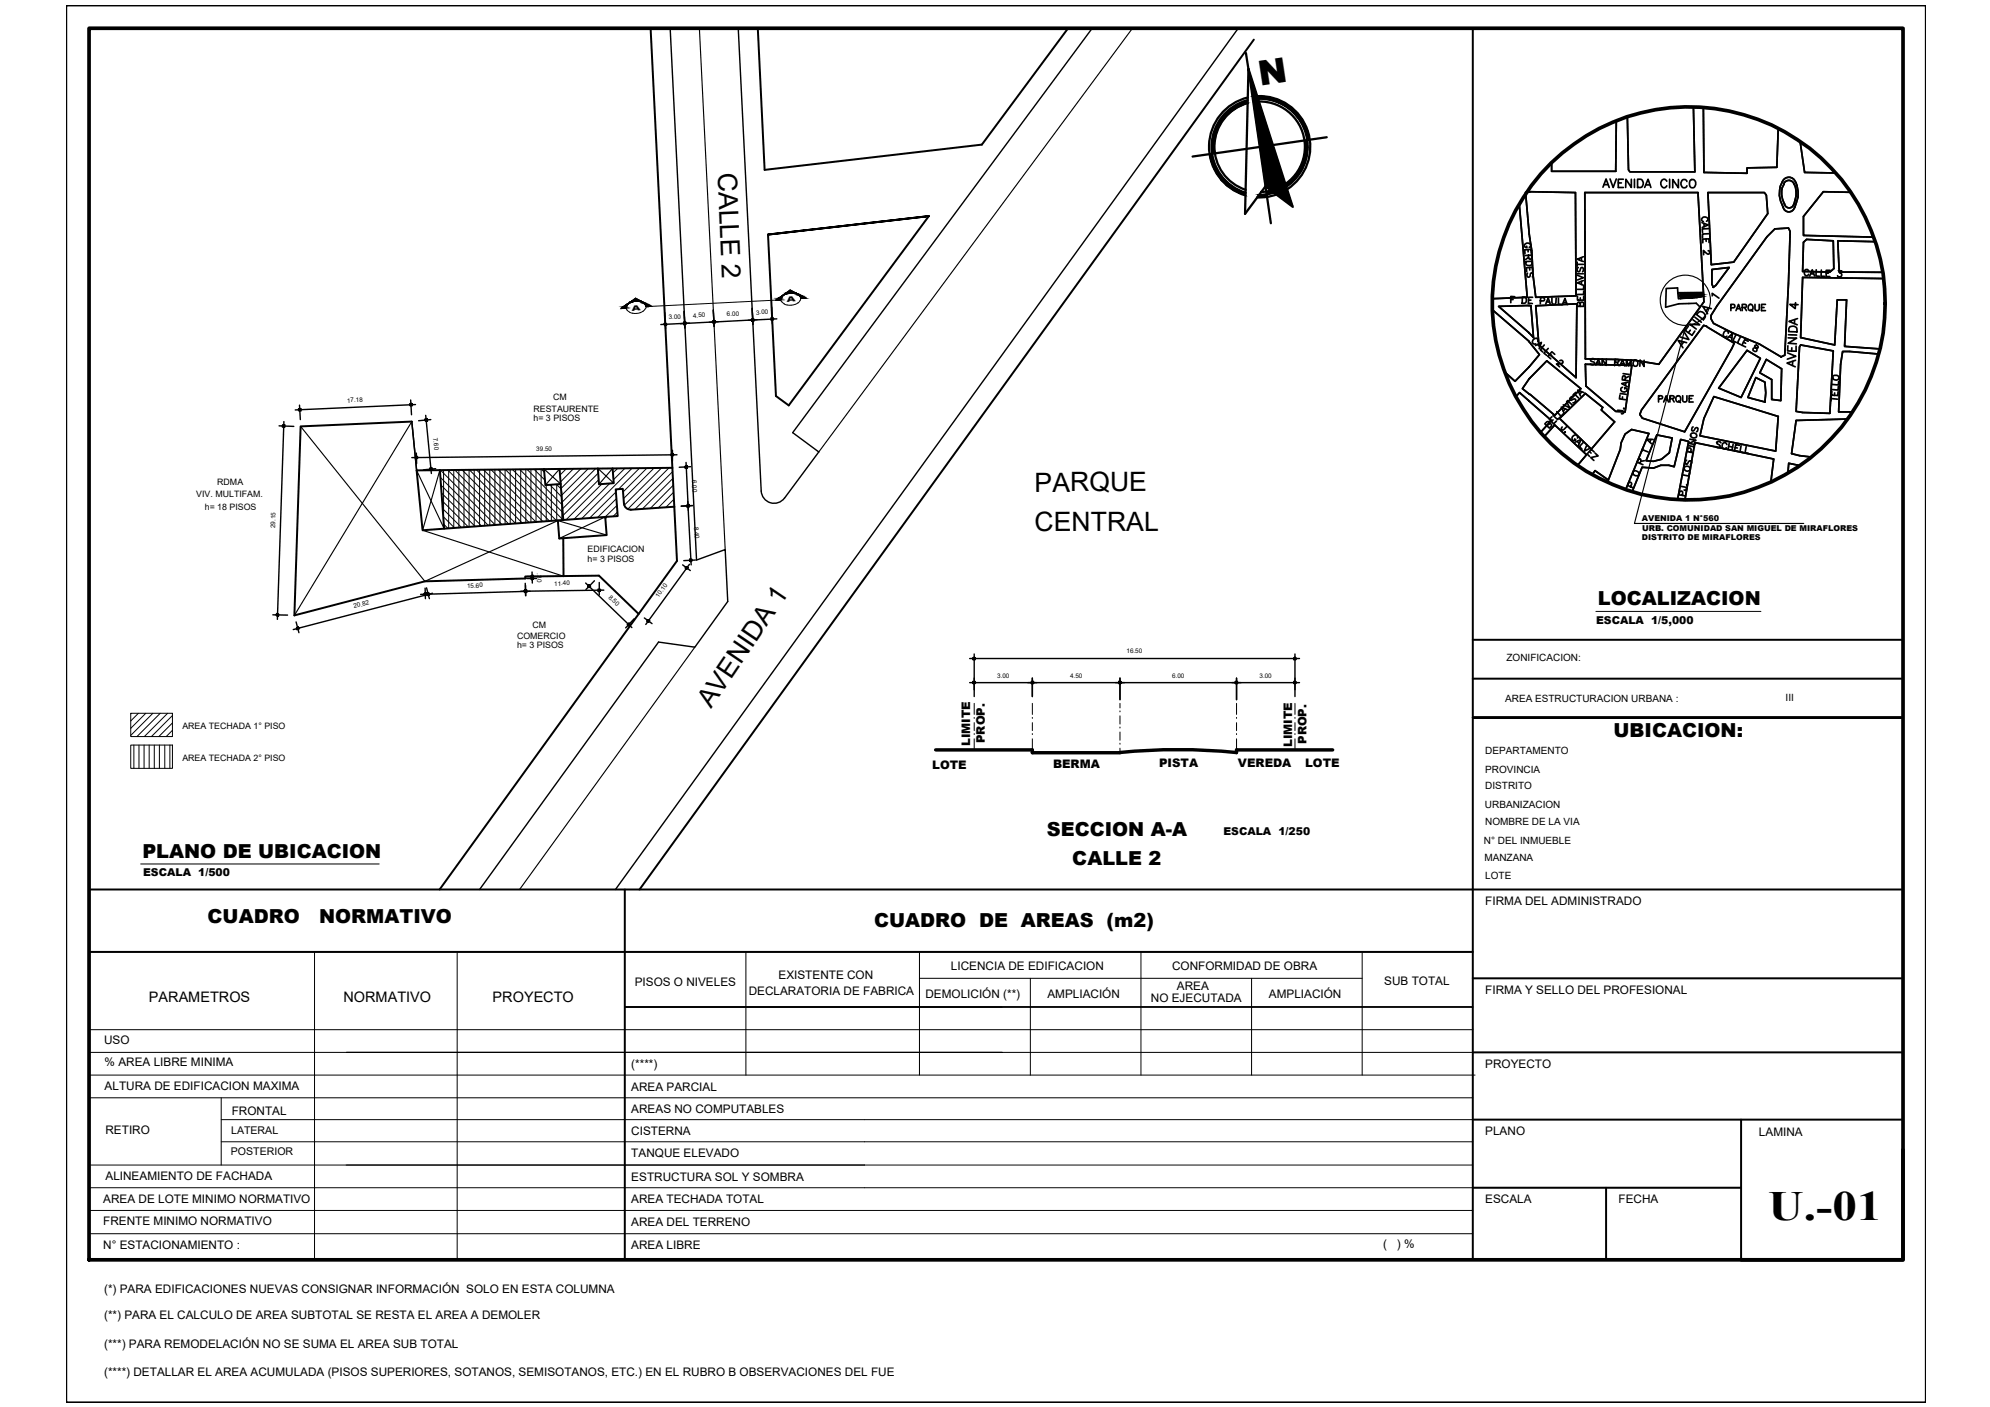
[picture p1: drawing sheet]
<svg xmlns="http://www.w3.org/2000/svg" width="297mm" height="210mm" viewBox="0 0 297 210" stroke-linecap="round" stroke-linejoin="round" font-family="sans-serif">
<!-- layer: Manzana -->
<g fill="none" stroke="#000" stroke-width=".3">
<path d="M97.1 4.2l3.9 79.5-35.4 49M113.1 4.2l1 21.1 32.5-3.7 12.8-17.4M187.2 5.9l-91.7 126.8M219.8 4.2v183.7M114.6 35l24-2.8-24 2.8M138.6 32.2l-20.9 28.3-1.9-1.4-1.2-24.1M61.5 62.9l-16.6 .7-1 28.2 19.5-5.1 15-.4v-.3l11-.1 5.9 5.7M65.7 70.1l.6 8.8M81.2 70l.2 2.4 2.3-.2-.2-2.2M83.7 72.2l.4 5.4M89.2 69.9l.2 2.3 2.2-.1-.2-2.2M94.2 76a.95 .95 0 0 1-1.1-.9l-.1-2.2-1.1 .1 .3 4-1.9 .1 .1 .2"/>
<path d="M100.4 69.8l-38.2 .4 .9 8.9 27.2-2 .3 2.7-7.1 .5-.2-2.6M100.7 75.6l-6.6 .5M84.1 80.3v5.7M219.8 95.4h64.3M219.8 107h64.3h-64.3M219.8 101.2h64.3M13.3 132.7h270.8M93.3 132.7v55.2M13.3 142h206.5M219.8 157h64.3M219.8 146h64.3M219.8 177.2h40.1"/>
<path d="M219.8 167h64.3M239.7 177.2v10.7M259.9 167v20.9"/>
</g>
<!-- layer: COTA -->
<g fill="none" stroke="#000" stroke-width=".21">
<path d="M61.3 59.7l.1 2.2M99.2 46.6l.2 2.5M102.1 46.5l.1 2.4M102.9 48.2l-4.3 .2M106.5 46.3l.1 2.4M107.2 48l-5.6 .3M112.3 46l.1 2.4M113 47.7l-7.1 .4M115.2 45.8l.1 2.5M116 47.6l-4.3 .2M41.7 63.5l2.2 .1M42.4 62.9l-1 29.5"/>
<path d="M44.7 60.4l.1 2.2M61.5 62.9l.7 7.3M62 60.4l-17.9 .8M62.1 67.6l.1 1.6M63.5 62l.9 8.6M64.3 62.6l-1.8 .2M65 69.9l-1.8 .2M100.4 67.2v1.6M101 67.8l-39.5 .5M102.4 69l.3 7.1M102.7 74.8l.5 9.5M103.1 69.6l-1.7 .1"/>
<path d="M103.4 75.4l-1.7 .1M40.7 91.7l2.2 .1M44.2 92.8l.4 1.6M63.5 87.7v1.6M63.7 87.7l.4 1.6M64.6 88.5l-20.8 5.4M78.4 87v1.8M78.4 87.3l.1 1.6M78.6 86h1.5M78.6 86.3h1.5M79.1 88.2l-16.3 .5M79.4 85.3l.1 1.7"/>
<path d="M87.4 87l6.9 6.6M88.7 86.6l-1.2 1.4M89.5 86.9v1.9M90.1 88l-12.4 .2M94.7 92.3l-1.3 1.4M96.2 92.2l1.1 .8M101.9 84.3l1.1 .8M102.9 84.2l-6.5 9M103.8 83.6h-1.7M144.7 98.2h49.3M145.4 97.6v6.3M193.3 97.6v6.3"/>
<path d="M144.7 101.8h49.3M154.1 101.2v2.7M167.2 101.2v3.2M184.6 101.2v3.2"/>
</g>
<!-- layer: MEMBRETE -->
<path d="M13.3 4.2h270.8v183.7h-270.8zM284.1 171.5v16.4h-24.2" fill="none" stroke="#000" stroke-width=".55"/>
<!-- layer: Texto2 -->
<path d="M186 7.9l.4 2.4M186.2 15.4a6.8 6.8 0 0 0-4.9 6.3 6.8 6.8 0 0 0 4.6 6.6M186.2 14.9a7.2 7.2 0 0 0-5.4 6.8 7.2 7.2 0 0 0 5.1 7.1M186.2 14.5a7.6 7.6 0 0 0-5.7 7.2 7.6 7.6 0 0 0 5.4 7.5M186.4 10.3l6.6 20.5-4.1-3-3.1 4.1zM186.4 10.3l3.3 23M187.6 14.3a7.6 7.6 0 0 1 7.6 5.3 7.6 7.6 0 0 1-3.1 8.7M187.8 14.7a7.2 7.2 0 0 1 7.4 7.1 7.2 7.2 0 0 1-7.3 7.3M187.9 15.1a6.8 6.8 0 0 1 6.9 6.6 6.8 6.8 0 0 1-6.6 6.9M190.5 29l-1.4 .4h-1.5M198 20.5l-20 2.9" fill="none" stroke="#000" stroke-width=".34"/>
<g fill="#000" stroke="#000" stroke-width=".15">
<path d="M186.4 10.3l6.6 20.5-4.1-3z"/>
<path d="M185.1 15.4l1.1-.4 .1 .4zM185.1 15.4l.2 .4 1-.4zM184.1 15.9l1-.5 .2 .4zM184.1 15.9l.2 .4 1-.5zM183.2 16.7l.9-.8 .2 .4zM183.2 16.7l.2 .3 .9-.7zM183.2 16.7l.2 .3-1 .5zM182.4 17.5l.3 .3 .7-.8zM182.4 17.5l.3 .3-1 .7zM181.7 18.5l.4 .2 .6-.9zM181.7 18.5l.4 .2-.8 .8zM182.1 18.7l-.8 .8 .4 .2zM181.3 19.5l.4 .2-.7 .9zM181.7 19.7l-.7 .9 .4 .1zM181 20.6l.4 .1-.5 1.1zM181.4 20.7l-.5 1.1h.4zM180.9 21.8h.4l-.4 1.1zM181.3 21.8l-.4 1.1h.5z"/>
<path d="M187.9 14.4h.9l-.1 .4zM187.9 14.4v.4h.8zM186.9 14.4h1v.4zM186.9 14.4l.1 .4h.9z"/>
<path d="M180.6 23l.3-.1-.1 1.1zM180.9 22.9l-.1 1.1 .3-.1zM180.8 24l.3-.1v1.1zM181.1 23.9v1.1l.4-.1zM181.1 25l.4-.1 .2 1.1zM181.5 24.9l.2 1.1 .3-.2zM181.7 26l.3-.2 .3 1.1zM182 25.8l.3 1.1 .3-.3zM182.3 26.9l.3-.3 .4 1zM182.6 26.6l.4 1 .3-.3zM183 27.6l.3-.3 .6 1zM183.3 27.3l.6 1 .3-.4zM184.2 27.9l.7 .9-1-.5zM184.2 27.9l.7 .9 .1-.4zM185 28.4l.9 .8-1-.4zM185 28.4l.9 .8 .1-.4z"/>
<path d="M187.8 29.1l1.3 .3-1.3 .1zM187.8 29.1l1.3 .3v-.4z"/>
<path d="M189 28.6l1 .2-.9 .2zM189 28.6l1 .2-.1-.4z"/>
<path d="M191.8 27.5l1.1-.4-.9 .7zM191.8 27.5l1.1-.4-.2-.3zM192.7 26.8l1-.5-.8 .8zM193.4 26l-.7 .8 1-.5zM193.4 26l.9-.7-.6 1zM194 25.1l-.6 .9 .9-.7zM194.8 24.3l-.5 1-.3-.2zM194.4 24.2l-.4 .9 .8-.8zM195.1 23.2l-.3 1.1-.4-.1zM194.7 23.1l-.3 1.1 .7-1zM195.2 22l-.1 1.2-.4-.1zM194.8 22l-.1 1.1 .5-1.1zM195.1 20.9l.1 1.1h-.4zM194.7 20.9l.1 1.1 .3-1.1z"/>
<path d="M195.3 19.8l.2 1-.4 .1zM194.9 19.8l.2 1.1 .2-1.1zM194.9 18.7l.4 1.1h-.4zM194.5 18.9l.4 .9v-1.1zM194.3 17.7l.6 1-.4 .2zM194 17.9l.5 1-.2-1.2zM193.6 16.8l.7 .9-.3 .2zM193.6 16.8l-.3 .3 .7 .8zM192.8 16.1l.8 .7-.3 .3zM192.8 16.1l-.2 .3 .7 .7zM191.9 15.4l.9 .7-.2 .3zM191.9 15.4l-.2 .4 .9 .6zM190.9 14.9l1 .5-.2 .4zM190.9 14.9l-.1 .4 .9 .5zM189.9 14.6l1 .3-.1 .4zM189.9 14.6l-.1 .4 1 .3zM188.8 14.4l1.1 .2-.1 .4zM188.8 14.4l-.1 .4 1.1 .2z"/>
</g>
<!-- layer: TEXTURA -->
<g fill="none" stroke="#000" stroke-width=".15">
<path d="M93.6 45.6l-.1 .3 .1 .4M93.6 46.3l.4 .2M93.9 45.3l-.3 .3M94.3 45.1l-.4 .2M95.4 44.9h-.5l-.6 .1M95.5 45l.4 .1M95.9 45.1l.4 .3M96 46.4a2.09 2.09 0 0 1-2 .2M96.3 46.1l-.3 .3M96.3 45.4l.1 .3v.4M97.2 45.7h-.8M97.2 45.7l-2.3-1.2-2.2 1.5"/>
<path d="M116.6 44.4l-.1 .3 .2 .3M116.7 45l.4 .3M117 45.3l.5 .2M117.4 43.8l-.4 .3-.3 .3M118.6 43.7l.4 .2M118.6 43.7h-.6l-.6 .1M119 43.9a.76 .76 0 0 1 .5 .8 .76 .76 0 0 1-.7 .7l-.7 .1h-.6M119.5 44.5h.8l-2.4-1.2-2.1 1.5-18.6 .9M250.4 43.7l.5 .9M250.8 43.7l-.3 .9M252.3 43.7l.3 .2M252.6 43.7l-.2 .2"/>
<path d="M253.2 43.7l.2 .2M253.4 43.7l-.2 .2M65.7 71.2l7.2 7.2M65.7 70.1l8.2 8.2M65.8 72.4l6.1 6.1M65.9 73.6l5 4.9M66 74.7l3.9 3.9M66.1 75.9l2.8 2.8M66.2 77.1l1.7 1.7M66.2 70.1v6.5M66.3 78.2l.5 .6M66.8 70.1l8.1 8.2"/>
<path d="M67 70.1v8.7M67.7 70.1v8.7M67.9 70.1l8 8.1M68.5 70.1v8.6M69.3 70.1v8.5M70 70.1v8.5M70.1 70.1l7.9 7.9M70.8 70.1v8.5M71.1 70.1l7.9 7.9M71.6 70.1v8.4M72.3 70.1v8.3M73.1 70v8.4"/>
<path d="M73.3 70l7.7 7.8M73.9 70v8.3M74.3 70l7.7 7.8M74.6 70v8.3M75.4 70v8.2M75.4 70l7.7 7.7M76.2 70v8.2M76.5 70l7.6 7.6M77 70v8.1l-8-8M77.6 70l6.4 6.4M77.7 70v8M78.5 70v8"/>
<path d="M78.7 70l5.2 5.3M79.2 70v7.9M79.7 70l1.6 1.6M80 70v7.9l-7.8-7.8M80.8 70v7.8M80.8 70l.4 .4M81.5 72.4v5.4M82.1 72.3l1.7 1.8M82.3 72.3v5.4M83.1 72.2l.6 .7M83.1 72.3v5.4M83.9 73.3v4.3"/>
<path d="M84.5 70l-.9 .9M85.6 69.9l-1.9 2M86.7 69.9l-3 3M87.8 69.9l-4 4M88.9 69.9l-5 5M89.3 70.6l-5.4 5.3M89.4 71.6l-5.4 5.3M89.8 72.2l-5.3 5.3M91 72.1l-5.3 5.4M91.9 73.4l-3.9 3.9M92 74.4l-2.8 2.8M92.1 75.4l-1.8 1.7"/>
<path d="M92.2 76.4l-.7 .6M92.2 69.9l-.7 .7M93.3 69.8l-1.7 1.8M94.4 69.8l-7.6 7.6M95.5 69.8l-3.2 3.2M96.6 69.8l-3.6 3.6M97.7 69.8l-4.7 4.6M98.8 69.8l-5.6 5.6M99.9 69.8l-6.2 6.2M100.4 70.3l-5.7 5.7M100.5 71.4l-4.6 4.5M100.5 72.4l-3.4 3.4"/>
<path d="M100.5 73.4l-2.2 2.4M100.6 74.5l-1.2 1.2M100.7 75.5l-.1 .1M238.2 91.2h24.6M19.5 106.4h6.2v3.5h-6.2zM19.5 111.2h6.2v3.4h-6.2zM19.6 106.4l-.1 .1M20 111.2v3.4M20.7 106.4l-1.2 1.2M20.7 111.2v3.4M21.5 111.2v3.4M21.8 106.4l-2.3 2.3"/>
<path d="M22.3 111.2v3.4M22.8 106.4l-3.3 3.3M23 111.2v3.4M23.8 111.2v3.4M23.9 106.4l-3.5 3.5M24.6 111.2v3.4M25 106.4l-3.5 3.5M25.4 111.2v3.4M25.7 106.8l-3.1 3.1M25.7 107.9l-2 2M25.7 109l-.9 .9M145.4 109.6h.1"/>
<path d="M145.4 107.2h.1M145.4 104.9v1.7M145.4 107.8v1.2M145.4 110.2v1.7M154.1 109.6h.1M154.1 107.2h.1M154.1 104.9v1.7M154.1 107.8v1.2M154.1 110.2v1.7M167.2 111h.1M167.2 108.6h.1M167.2 106.2h.1"/>
<path d="M167.2 104.9v.7M167.2 106.8v1.2M167.2 109.2v1.2M167.2 111.6v.7M184.6 109.6h.1M184.6 107.2h.1M184.6 104.9v1.7M184.6 107.8v1.2M184.6 110.2v1.7M193.3 109.6h.1M193.3 107.2h.1M193.3 104.9v1.7"/>
<path d="M193.3 107.8v1.2M193.3 110.2v1.7M21 128.9h35.6M13.3 157h206.5M13.3 153.6h206.5M46.9 142v45.9M68.2 142v45.9M93.3 150.2h126.5M111.3 142v18.4M137.2 142v18.4M137.2 146h66.1M149.6 157h-97.9h97.9"/>
<path d="M153.8 146v14.4M170.3 142v18.4M186.8 146v14.4M203.3 142v18.4M219.8 153.6h.1M13.3 160.4h206.9M13.3 173.8h206.5M13.3 177.2h206.5M13.3 163.8h206.5M33 170.3h186.8M33 167h186.8M33 163.8v10"/>
<path d="M13.3 180.6h206.5M13.3 184.1h206.5"/>
</g>
<!-- layer: MANZANEO -->
<g fill="none" stroke="#000" stroke-width=".25">
<path d="M241.3 18l-.1 7.6h-9.6v-1.3M242.9 17.4l.2 7.9 .2 .3h9.7l-.2-9.6 .2 9.6h-9.7l-.2-.3zM254.3 15.9v9.8M226.8 30.5l1.2 13.9-5.2 .2 5.2-.2zM228.4 28.6l6.8 .1v15.4l-6 .3-.4-3.5-.2-3.5-.3-1.9M228.4 28.6l-.7 .1 .6 6.8M253.4 28.7l.9 16.3-6.7 9.3M253.4 28.7h-16.8v24.8l4.5 .1M254.3 25.7l6.5 .2v-.9h4.4l.2-5.8-.2 5.8h-4.4v.9zM254.9 28.7h8.5l.3 .4 .2 2.8-5.1 7.2-3.4 .4zM263.7 35.3l1.2-1.2 2.1-.1 .2 .5-.2 7.9-.6 10.6-.5 .2-3.3-1.9-3.9-1.6-2.9-1.5-.4-.6v-.5l.9-1.5zM266.1 27.1a3.9 3.9 0 0 0 0 3.8"/>
<path d="M266.1 27.1a1.04 1.04 0 0 1 1-.7 1.04 1.04 0 0 1 .9 .8M266.2 30.9a.87 .87 0 0 0 .8 .7 .87 .87 0 0 0 .9-.7M266.3 27.4a.83 .83 0 0 1 .8-.5 .83 .83 0 0 1 .7 .6M266.3 27.4a2.89 2.89 0 0 0 .1 3.1 3.1 3.1 0 0 1-.1-3.1zM266.4 30.4a.7 .7 0 0 0 .6 .6 .7 .7 0 0 0 .7-.5M267.8 27.5a3.7 3.7 0 0 1 0 3 3.7 3.7 0 0 0 0-3zM268.1 27.2a4.3 4.3 0 0 1-.2 3.8 4.2 4.2 0 0 0 .2-3.8zM268.7 21.1l.7 4.6 4.6 .1-4.6-.1zM269.2 36.1l.5-.4 3.9 .2 .1 4.2-.6 .5-4-.1zM272.2 28.6l-3 3.7v2.8l10.5 .3-10.5-.3v-2.8l3-3.7 4.1 .1zM274.3 35.9l5.6 .2-5.6-.2 .2 4.7h6.6h-6.6zM222.8 46.2l5.4 4.7 1.6 2-1.6 1.9"/>
<path d="M223.7 45.7l4.8-.1 .4 4.8-.7-.8zM224.6 55.5l1.5 1.4 2.1-2.1-2.1 2.1zM226.8 58.6l-.5 .6 .5-.6 1.4 1.2zM228.2 59.8l3.4 2.9-1.6 1.8M228.3 56.4l2.6-2.6 5.1 4.2-3.9 4-3.7-3.1M228.3 56.4l-1.1 1.6 1.2 .9M229.2 45.6l6.2-.3-.2 11-5.5-4.8zM241.1 53.6l2.9 .1 3.6 .6M243.6 54.5l-1 7-1.4-.1M243.6 54.5l-7-.2 .1 3.3 4.5 3.8M250.4 43.7v-.7h-1.7l-.1 2.8 2-.5 2.6-.1 .6 .6M250.4 43.7l.1 .9 2.9-.2"/>
<path d="M250.8 43.7l.1 .9M252.3 43.7l.1 .2h.2v-.2M252.6 43.9v.5M253.2 43.7v.2h.2v-.2M253.6 44.3l-.2-.3v.4h-.1M254.3 43.6l-3.9 .1M254.3 48.5l.4 .2 4.2 2.5-7.4 13.2-6.3-2-.4-.6 .2-.6zM254.3 44.2l-.6 .1M255.5 40.2l2.6-.3-2 2.7-.4 .3-.2-.5zM255.8 59.2l9.6 2.9-.4 5.2-11.3-2.3 .6-2.6zM260.8 52.3l2 1.2-2.9 5.8-3.4-1.4zM262.1 56.3l1.3 .7 .2 1.6-.2 1.4-2.5-.7z"/>
<path d="M263.7 53.6l2.2 1.4-.1 4.8-1.3-.2v-3l-1.8-1zM268.8 51.5l4.8 .9-.5 9.3-4-.2-1-.1 .5-9.6zM269.1 41.4l12.1 .2-12.1-.2-.3 9 5.1 1.1 .3-6.8h1.4l-.3 7 5.3 .4-5.3-.4 .3-7h-1.4l-.3 6.8-5.1-1.1zM275 52.4h1.1l4.3 .4-4.3-.4h-1.1l-.3 1.9-.3 7.2h2.1h-2.1l.3-7.2zM232.1 63.4l4.7 4.4-1.3 1.7 1.3-1.7-4.7-4.4-1.6 1.7zM232.8 62.4l3.8-3.7 2.6 2.1-.2 .4 2 1.7-3.5 4.1zM237.7 70.8l.4-.6 2 1.4M242.6 64.8l.9-.7 2.6 .6-3.4 8.4 3.4-8.4-2.6-.6-.9 .7-.6 1.3-.1 .9-1.8 4.6 1.8-4.6 .1-.9zM245.1 69.7l-1.5 3.6 1.5-3.6 1.7 .1 1.1-.4h1.2l.8 .2 1-4 1.2 .3-1.7 8.6 1.7-8.6-1.2-.3-1 4-.8-.2h-1.2l-1.1 .4zM247.3 64.9l2.3 .4-.4 2.2-1.2 1-1.2 .3-1.1-.1zM253 66l-1.5 8.6 1.5-8.6 11.8 2.5-.5 3.4 .5-3.4zM267 69.1l1.6 .4-1.6-.4-.1 1.5z"/>
<path d="M268.1 62.7l7.7-.2-7.7 .2-.7 5 1.2 .3 1.8 .2-1.8-.2-1.2-.3z"/>
</g>
<!-- layer: AVENIDAS -->
<g fill="none" stroke="#000" stroke-width=".25">
<path d="M239.3 27.9l.4-1.2 .5 1.3M239.4 27.5h.6M240.3 26.7l.5 1.3 .5-1.3M241.6 27.3h.4M242.3 26.7h-.7v1.3h.7M243.5 26.7v1.3l-.8-1.3v1.3M244 26.7v1.3M244.4 26.7h.5a.65 .65 0 0 1 .4 .7 .65 .65 0 0 1-.4 .6h-.5zM245.5 28l.5-1.3 .4 1.3M245.7 27.6h.6M248.8 27a.46 .46 0 0 0-.5-.3 .46 .46 0 0 0-.4 .5v.3a.46 .46 0 0 0 .4 .5 .46 .46 0 0 0 .5-.3M249.2 26.7v1.3"/>
<path d="M250.5 26.8v1.2l-.8-1.2v1.2M251.8 27.1a.46 .46 0 0 0-.5-.3 .46 .46 0 0 0-.4 .4v.3a.46 .46 0 0 0 .4 .5 .46 .46 0 0 0 .5-.3M252.3 27a.47 .47 0 0 1 .5-.2 .47 .47 0 0 1 .3 .4v.3a.47 .47 0 0 1-.5 .5 .47 .47 0 0 1-.4-.5zM251.3 51l-.3 .5M251.4 49.5l.7 1.2-1.3-.4M251.8 51.1l-1.3-.3 .7 1.1M252 48.7l-.5 .6 1.1 .7 .4-.6M252.3 49.3l-.3 .3M252.7 47.7l1 .8-1.5-.1 1 .7M253 47.3l1 .8M253.5 46.6a.65 .65 0 0 1 .8 0 .65 .65 0 0 1 .2 .8l-.2 .3-1.1-.8zM255 46l-.4 .4"/>
<path d="M255.4 46l-1.2-.3 .7 1.1M255.6 44.1v-.3l1 .7M266.8 52.6l1.3 .6-1.3 .4M266.9 51.6l-.1 .8h1.3v-.8M266.9 50.4h1.3l-1.3 .8 1.2 .1M267 49.9l1.2 .1M267.2 48.8l.6-.1 .3 .1 .1 .3v.4h-1.2v-.4zM267.5 51.9l-.1 .5M267.6 53.9l-.1 .6M267.9 47.7l-.1 .5M268 53.7l-1.3 .5 1.3 .5M268 45.2v.8l-.8-.6 1.2 .1"/>
<path d="M268.3 47.5l-1.3 .4 1.3 .6"/>
</g>
<!-- layer: NOMBRE-CALLES -->
<g fill="none" stroke="#000" stroke-width=".25">
<path d="M227.8 39h.9v.3a.5 .5 0 0 1-.5 .3 .5 .5 0 0 1-.4-.2zM227.9 36.7v.2a.34 .34 0 0 1-.4-.3 .34 .34 0 0 1 .4-.3 .38 .38 0 0 1 .5 .1 .38 .38 0 0 1-.1 .5M228.1 37.2v.4M228.1 38.1l.1 .5 .3 .1 .1-.3v-.4l-.9 .1M228.2 38.4l-.5 .3M228.3 39.9v.4M228.6 37.8l-.1-.6-.9 .1v.5M235.4 39.4h.9M235.4 39.1v.6M235.6 39.9a.36 .36 0 0 0 0 .6h.2l.3-.6h.1l.1 .2-.1 .4M236.1 38.5v.4M236.3 38.3l-.9 .4 .9 .3"/>
<path d="M254 33.2l1 .4-.9 .3M254.3 33.3l.1 .5M254.6 35.6l.1 .4M254.7 33a.33 .33 0 0 0 .2-.4 .33 .33 0 0 0-.3-.2 .39 .39 0 0 0-.5 .1 .39 .39 0 0 0 0 .5h.2M255 37.4l.2 .1v.2l-.2 .2-.7-.5v.6M255 34.1h-.9v.6M255.1 34.9h-1v.6M255.1 36.2v-.6l-.9 .1v.5M225.5 44.7h.3M226.1 44.3l-.6-.1v1M227.2 44.3a.49 .49 0 0 1 .6 .3 .49 .49 0 0 1-.3 .6h-.3zM228 40.8h-.1l.1 .5h.2l.2-.1 .1-.4 .2-.1a.39 .39 0 0 1 0 .6"/>
<path d="M228.2 44.8h.3M228.8 44.4h-.6l-.1 .8 .6 .1M228.8 40.5l-.1-.6h-.9l.1 .6M229.2 51.5l.9-.4-.4 .9M229.5 50.9a.32 .32 0 0 0-.1-.4 .32 .32 0 0 0-.4 .1l-.2 .1a.35 .35 0 0 0 0 .5 .35 .35 0 0 0 .4 .1M229.5 51.4l.3 .3M229.9 44.9h.6v-.2v-.3h-.5l-.1 .9M230.5 51.5l-.6 .7 .4 .3M230.7 45.4l.4-1 .3 1M230.8 45l.5 .1M231.1 52l-.6 .7 .4 .3M231.4 52.8l.2 .2"/>
<path d="M231.6 44.4v.7l.3 .3 .3-.1 .1-.8M232.1 52.9l-.5-.4-.5 .7 .4 .3M232.6 44.5v.9l.5 .1M232.8 53.8l.3-.1 .2 .2-.1 .3-.9 .1 .5 .4M233.2 45.5l.4-1 .3 1M233.4 45.1l.4 .1M233.8 59.9l.5 .9-1-.4M234 59.8l.7 .6M234.7 59.2l-.3 .2-.1 .2 .2 .1 .5-.2 .2 .1v.3l-.4 .2M235 58.7l.6 .7M235.2 58.5l-.4 .5M235.4 41l.9 .4-.8 .4"/>
<path d="M235.4 40.8h.9M235.5 44.2v.6h.9v-.6M235.9 45.3l.2-.2h.2l.1 .2v.4h-.9v-.6l.3 .1 .1 .5M235.9 44.4v.4M236.1 42v.4M236.1 58.5l-.3 .3M236.3 41.9l-.8 .3 .9 .4M236.4 43.4v.5h-.9M236.4 42.7v.5h-.9M236.4 58.6l-.9-.4 .4 .9M238 53.7a.35 .35 0 0 0-.3-.2 .35 .35 0 0 0-.3 .2l.1 .2 .5 .3a.36 .36 0 0 1-.2 .2 .36 .36 0 0 1-.4-.1M238.2 54.5l.4-1 .3 1"/>
<path d="M238.3 54.1l.5 .1M239.8 53.6l-.1 .9-.6-1v1M241 54h.6l.1-.2-.1-.1-.6-.1v1M241.3 54l.3 .6M241.8 54.6l.4-.9 .3 .9M241.8 58.9l-.1 .6 1 .1M241.9 58.7l.8 .1M242 54.3h.4M242.2 57.8a.38 .38 0 0 0-.2 .5 .38 .38 0 0 0 .4 .2 .34 .34 0 0 0 .4-.3 .34 .34 0 0 0-.3-.4v.2M242.2 59.2l-.1 .3M242.3 55.7l.9 .2M242.6 56.7v-.5l-.3-.1-.1 .1-.1 .5 .9 .1"/>
<path d="M242.7 57.1l-.1 .4M242.7 54.6l.1-.9 .3 .9 .4-.9v.9M243 57l-.9 .2 .8 .5M243.1 56.2l-.5 .2M243.9 53.8a.38 .38 0 0 1 .5 0 .38 .38 0 0 1 .1 .5l-.1 .2a.38 .38 0 0 1-.5 .1 .38 .38 0 0 1-.1-.6zM245.4 53.7v1l-.6-1v.9M247.6 59.5h.5v-.4l-.5-.1v1M248.3 60l.4-1 .3 1M248.5 59.6h.4M249.3 59.5l.5-.1 .1-.2-.2-.2h-.4v1M249.6 59.5l.3 .5M250.2 59.2a.42 .42 0 0 1 .7 .3 .42 .42 0 0 1-.7 .3l-.1-.2z"/>
<path d="M250.6 59.8l.2 .3M251.2 59v.7l.1 .2 .2 .1 .3-.2v-.8M252.1 59.5h.4M252.7 59h-.6v1h.6M257.9 50.4l.7-.6-.1 .9M258 49.7a.33 .33 0 0 0-.3-.3 .33 .33 0 0 0-.4 .2v.2a.32 .32 0 0 0 0 .4 .32 .32 0 0 0 .5 0M258.1 50.2l.4 .2M258.4 45.9h.5v-.4l-.5-.1v.9M259.1 50l-.4 .8 .5 .3M259.1 46.3l.4-.9 .3 .9M259.3 46h.4M259.8 50.3l-.5 .9 .5 .2"/>
<path d="M260.1 45.9l.5-.1v-.3l-.5-.1v.9M260.2 51l.4 .2M260.4 45.9l.3 .4M260.9 50.9l-.5-.2-.4 .8 .6 .3M261.1 45.5a.44 .44 0 0 1 .6 .4 .44 .44 0 0 1-.6 .4l-.2-.3zM261.4 46.2l.2 .2M262 51.5l-.1 .2a.4 .4 0 0 1 .3 .3 .4 .4 0 0 1-.1 .4l-.4-.1a.4 .4 0 0 1 .2-.4 .4 .4 0 0 1 .4 0h.1l-.1-.3zM262 45.4v.7l.1 .2h.2l.3-.1v-.8M262.9 45.9h.4M263.5 45.4h-.6v.9h.6M270 40.5l-.2-.3a.45 .45 0 0 0-.5 .5 .45 .45 0 0 0 .5 .4l.2-.2M270.1 41.2l.4-1 .3 1"/>
<path d="M270.3 40.8l.4 .1M271.1 40.2v1h.5M271.9 40.3l-.1 .9h.5M272.6 40.8h.3M273.2 40.3h-.6v1h.5M273.3 59.5h1M273.3 59.2v.6M273.4 58.4v.6h.9l.1-.6M273.6 56.1a.48 .48 0 0 1 .6-.1 .48 .48 0 0 1 .2 .5 .48 .48 0 0 1-.5 .2 .48 .48 0 0 1-.3-.6zM273.9 58.6l-.1 .4M274.4 57.6v.6l-1-.1M274.4 40.4h.5l-.3 .4a.28 .28 0 0 1 .3 .2 .28 .28 0 0 1-.2 .3h-.3l-.1-.2"/>
<path d="M274.4 56.9v.5l-.9-.1M231.2 63.2h.2l.2 .1-.1 .3-.2 .3-.7-.7 .3-.3h.2l.2 .2-.4 .4M231.6 62.2l-.3 .4 .6 .6 .4-.4M231.8 62l.7 .6 .4-.4M231.8 62.6l-.2 .3M232.4 61.4l.6 .7 .4-.4M233.6 64.5h.1M233.6 61l-.3 .3M233.9 63.6l-.6 .6-.2-.1-.1-.1 .2-.3M233.9 61.1l-.9-.4 .5 .9M235.1 66l.9-.4-.4 .9M235.4 65.9l.3 .3"/>
<path d="M235.5 65.3a.38 .38 0 0 0-.3-.4 .38 .38 0 0 0-.5 .2 .33 .33 0 0 0 0 .5 .33 .33 0 0 0 .5 0l-.2-.1M236.4 65.9l-.6 .7 .3 .4M236.9 66.4l-.4 .9 .9-.4M237.2 67.3l.3 .3M238 67.4l-.5-.4-.6 .7 .4 .4M238.1 67.6l.4 .4-1.1 .3 .5 .4M241.5 61.2l.8 .2v.3h-.3M242.4 60.9v.1zM243.4 72.6l.1-.5-.2-.2-.1 .1-.2 .4 .8 .4M243.8 70.3a.47 .47 0 0 1 .6 0 .47 .47 0 0 1 .1 .6 .5 .5 0 0 1-.5 0 .5 .5 0 0 1-.2-.6zM244.8 69.1l.1-.3v-.2l-.1-.2-.2 .1-.3 .4 .9 .4M245.2 67.1l.8 .3"/>
<path d="M245.2 66.8l-.2 .6M245.4 68.7l-.5 .1M246.4 65.6l-.1 .4M246.8 65.6l-1-.1 .7 .7M250.9 72.5l.8 .3 .1 .1-.2 .2h-.2M251.1 73.9l.1-.5-.4-.1-.2 .5 .9 .2M251.5 69.7a.46 .46 0 0 1 .6-.1 .46 .46 0 0 1 .1 .6 .46 .46 0 0 1-.6 0 .46 .46 0 0 1-.1-.5zM251.8 72.3h.1M251.8 68.7l-.3 .3 .1 .2h.2l.4-.4a.23 .23 0 0 1 .3 .2l-.2 .4M252.1 66.5l.8 .2M252.2 70.5l-.1 .5-.9-.1M252.2 65.5l1 .2-1.1 .5 .9 .1"/>
<path d="M252.3 67.5l.1-.5-.3-.2-.2 .6 .9 .1M252.3 64.8a.47 .47 0 0 1 .7-.2 .47 .47 0 0 1 .2 .6 .51 .51 0 0 1-.6 .1 .51 .51 0 0 1-.3-.5zM252.7 63.7h-.1l-.1 .5 .3 .1 .4-.5 .2 .1v.4l-.2 .1M256.9 66.1l-.4-.2h-.3l.1 .3 .5 .3v.2l-.5 .1-.2-.2M257.8 66.3a.34 .34 0 0 0-.4-.3 .34 .34 0 0 0-.3 .3l-.1 .2a.34 .34 0 0 0 .2 .5 .34 .34 0 0 0 .5-.2M258 66.6l.6 .1M258.1 66.2l-.2 .9M258.7 66.3l-.2 .9M259 66.8h.3M259.6 66.4l-.5-.1-.2 1h.6M259.9 66.5l-.2 .9 .5 .1M260.6 66.6l-.1 .9 .5 .1"/>
</g>
<!-- layer: PROYECCIONES -->
<path d="M61.5 62.9l.7 7.3" fill="none" stroke="#000" stroke-width=".21"/>
<!-- layer: 01 -->
<path d="M104.4 4.2l3.8 77.8M169 4.2l-46.8 63.2M44.9 63.6l18.5 23.1 19.9-9 7.3 2.1M61.5 62.9l-17.6 28.9M62.2 70.2l4.1 8.7M65.7 70.1l-2.6 9 21 6.9M81.2 70l2.5 2.2M83.5 70l-2.1 2.4M89.2 69.9l2.4 2.2M90.3 77.1l-6.8 3.2M91.4 69.9l-2 2.3M103.7 96.5l-26.1 36.2" fill="none" stroke="#000" stroke-width=".17"/>
<!-- layer: JARDIN -->
<g fill="#000" stroke="#000" stroke-width=".15">
<path d="M99.1 48.2v.2h.2zM99.1 48.4h.2l-.1 .1zM99.3 48.4l-.1 .1 .1 .1z"/>
<path d="M99.3 48.4v.2l.2-.1zM99.3 48.4h.2v.1z"/>
<path d="M99.4 48.2l-.1 .2h.2zM99.3 48.2h.1l-.1 .2zM99.1 48.2l.2 .2v-.2z"/>
<path d="M102 48.2l.1 .2 .1-.2zM102.1 48.4l.1-.2v.3zM102.2 48.2v.3l.2-.1z"/>
<path d="M102 48.2l.1 .2 .1-.2zM102.1 48.4l.1-.2v.3zM102.2 48.2v.3l.2-.1z"/>
<path d="M102.1 48.1l.1 .1v-.2zM102.1 48.1l.1 .1h-.2z"/>
<path d="M102.1 48.1l.1 .1v-.2zM102.1 48.1l.1 .1h-.2z"/>
<path d="M102.2 48.2l.2 .2v-.2zM102.4 48.1v.1h-.2zM102.2 48v.2l.2-.1z"/>
<path d="M102.2 48.2l.2 .2v-.2zM102.4 48.1v.1h-.2zM102.2 48v.2l.2-.1z"/>
<path d="M106.3 48l.1 .2 .2-.2zM106.4 48.2l.2-.2v.2zM106.6 48v.2h.1z"/>
<path d="M106.4 47.9l-.1 .1h.3zM106.3 48h.3l-.2 .2zM106.6 48l-.2 .2h.2z"/>
<path d="M106.6 48v.2h.1zM106.6 48h.2l-.1 .2z"/>
<path d="M106.4 47.9l.2 .1v-.2zM106.4 47.9l.2 .1h-.3z"/>
<path d="M106.6 48l.1 .2 .1-.2zM106.6 48l.1-.1 .1 .1zM106.6 47.8v.2l.1-.1z"/>
<path d="M106.7 47.9l-.1 .1h.2zM106.6 47.8l.1 .1-.1 .1zM106.4 47.9l.2 .1v-.2z"/>
<path d="M112.2 47.6l-.1 .1h.3zM112.1 47.7h.3l-.2 .2zM112.4 47.7l-.2 .2h.2z"/>
<path d="M112.2 47.6l-.1 .1h.3zM112.1 47.7h.3l-.2 .2zM112.4 47.7l-.2 .2h.2z"/>
<path d="M112.4 47.7v.2h.1zM112.4 47.7h.2l-.1 .2z"/>
<path d="M112.4 47.7v.2h.1zM112.4 47.7h.2l-.1 .2z"/>
<path d="M112.5 47.6l-.1 .1h.2zM112.4 47.5l.1 .1-.1 .1zM112.2 47.6l.2 .1v-.2z"/>
<path d="M112.5 47.6l-.1 .1h.2zM112.4 47.5l.1 .1-.1 .1zM112.2 47.6l.2 .1v-.2z"/>
<path d="M115.1 47.6v.1l.2-.1zM115.1 47.7l.2-.1v.2zM115.3 47.6v.2l.1-.1z"/>
<path d="M115.1 47.4l.2 .2-.1-.2zM115.1 47.4l.2 .2h-.2z"/>
<path d="M115.3 47.6l.1 .1 .1-.1zM115.4 47.4l.1 .2h-.2zM115.2 47.4l.1 .2 .1-.2z"/>
<path d="M42.2 63.7h.1v-.2zM42.3 63.5l.2 .2h-.2zM42.3 63.5l.2 .2v-.1z"/>
<path d="M42.2 63.4l.1 .1v-.1zM42.2 63.4l.1 .1h-.2zM42.1 63.5l.1 .2 .1-.2z"/>
<path d="M42.3 63.5l.2 .1v-.2zM42.3 63.4h.2l-.2 .1z"/>
<path d="M44.5 61.2l.1 .1 .1-.2zM44.7 61.1v.2h-.1zM44.7 61.1v.2h.2z"/>
<path d="M44.6 61l.1 .1v-.2zM44.6 61l.1 .1-.2 .1z"/>
<path d="M44.7 61.1l.2 .2 .1-.2zM44.7 61.1l.2-.1 .1 .1zM44.7 60.9v.2l.2-.1z"/>
<path d="M61.2 60.2l-.1 .2h.2zM61.1 60.4h.2l-.1 .1zM61.3 60.4l-.1 .1 .1 .1z"/>
<path d="M61.3 60.4v.2l.2-.1zM61.3 60.4h.3l-.1 .1z"/>
<path d="M61.3 60.4h.3l-.1-.2zM61.3 60.1l.2 .1-.2 .2zM61.2 60.2l.1 .2v-.3z"/>
<path d="M61.9 68.3l.1 .1 .1-.1zM62 68.4l.1-.1v.2zM62.1 68.3v.2l.2-.1z"/>
<path d="M62 68.1l.1 .2v-.2zM62 68.1l.1 .2h-.2z"/>
<path d="M62.1 68.3l.2 .1 .1-.1zM62.1 68.3l.2-.2 .1 .2zM62.1 68.1v.2l.2-.2z"/>
<path d="M63.6 62.6l-.1 .2 .1 .1zM63.6 62.6l.2 .2-.2 .1zM63.6 62.6l.2 .2v-.2z"/>
<path d="M63.5 62.5l.1 .1v-.2zM63.5 62.5l.1 .1-.2 .1zM63.4 62.7l.1 .1 .1-.2z"/>
<path d="M63.8 62.5l-.2 .1h.2zM63.6 62.4l.2 .1-.2 .1z"/>
<path d="M64.1 70l.1 .1 .1-.1zM64.3 70v.2l-.1-.1z"/>
<path d="M64.3 70v.2l.2-.1zM64.3 70h.3l-.1 .1zM64.5 69.8l-.2 .2h.3z"/>
<path d="M64.3 69.8v.2l.2-.2zM64.2 69.8h.1v.2zM64.2 69.8l-.1 .2h.2z"/>
<path d="M100.2 67.7v.1h.2zM100.2 67.8h.2l-.2 .2zM100.2 68l.2 .1v-.3z"/>
<path d="M100.4 67.8v.3l.1-.1zM100.4 67.8h.2l-.1 .2z"/>
<path d="M100.5 67.7l-.1 .1h.2zM100.4 67.6l.1 .1-.1 .1zM100.2 67.7l.2 .1v-.2z"/>
<path d="M102.4 69.7l-.1 .1 .1 .1zM102.4 69.7l.2 .1-.2 .1zM102.4 69.7l.2 .1v-.1z"/>
<path d="M102.3 69.5l.1 .2v-.2zM102.3 69.5l.1 .2h-.2zM102.2 69.7l.1 .1 .1-.1z"/>
<path d="M102.5 75.5l.1 .1 .1-.1zM102.7 75.5v.2l-.1-.1z"/>
<path d="M102.7 75.5l-.1 .1 .1 .1zM102.7 75.5l.2 .1-.2 .1zM102.7 75.5l.2 .1v-.1z"/>
<path d="M102.6 69.5l-.2 .2h.2zM102.4 69.5h.2l-.2 .2z"/>
<path d="M102.6 75.3l.1 .2v-.2zM102.6 75.3l.1 .2h-.2zM102.5 75.5l.1 .1 .1-.1z"/>
<path d="M102.7 75.5v.2l.2-.1zM102.7 75.5h.2v.1zM102.7 75.5h.2v-.2z"/>
<path d="M102.7 75.3v.2l.2-.2zM102.6 75.3h.1v.2zM102.6 75.3l-.1 .2h.2z"/>
<path d="M102.9 75.3l-.2 .2h.2zM102.7 75.3h.2l-.2 .2z"/>
<path d="M41.2 91.7l.1 .1 .1-.1zM41.3 91.8l.1-.1v.2z"/>
<path d="M41.4 91.7v.2h.2zM41.4 91.7h.2v.2zM41.4 91.7h.2v-.1z"/>
<path d="M41.4 91.5v.2l.2-.1zM41.3 91.6l.1-.1v.2zM41.3 91.6l-.1 .1h.2z"/>
<path d="M44.2 93.8l.1 .1 .2-.2zM44.5 93.7v.2h-.2zM44.5 93.7v.2l.1-.1z"/>
<path d="M44.3 93.6l.2 .1-.1-.2zM44.3 93.6l.2 .1-.3 .1z"/>
<path d="M44.5 93.7l.1 .1 .1-.1zM44.5 93.5l.2 .2h-.2zM44.4 93.5l.1 .2v-.2z"/>
<path d="M63.2 88.6l.1 .2 .2-.2zM63.5 88.6v.2h-.2zM63.5 88.6v.2h.1z"/>
<path d="M63.3 88.5l.2 .1v-.2zM63.3 88.5l.2 .1h-.3z"/>
<path d="M63.5 88.6l.1 .2 .1-.2zM63.5 88.6l.1-.1 .1 .1zM63.5 88.4v.2l.1-.1z"/>
<path d="M63.8 88.5l-.1 .2h.2zM63.7 88.7h.2l-.1 .1zM63.9 88.7l-.1 .1h.2z"/>
<path d="M63.9 88.7l.1 .1h.1zM63.9 88.7l.2-.1v.2z"/>
<path d="M64 88.5l-.1 .2 .2-.1zM63.9 88.5h.1l-.1 .2zM63.8 88.5l.1 .2v-.2z"/>
<path d="M78.2 88.2l.1 .1 .1-.1zM78.4 88.2v.2l-.1-.1zM78.4 88.2v.2l.2-.1z"/>
<path d="M78.3 88.1l-.1 .1h.2zM78.2 88.2h.2l-.1 .2zM78.4 88.2l-.1 .2h.1z"/>
<path d="M78.3 88l.1 .2v-.2zM78.3 88l.1 .2h-.2z"/>
<path d="M78.4 88.2v.2h.2zM78.4 88.2h.3l-.1 .2z"/>
<path d="M78.4 88.2l.2 .1v-.1zM78.4 88.2l.2-.2v.2zM78.4 88v.2l.2-.2z"/>
<path d="M78.6 88l-.2 .2h.3zM78.4 88h.2l-.2 .2zM78.3 88.1l.1 .1v-.2z"/>
<path d="M79.2 86l.1 .2 .1-.2zM79.4 86v.2h-.1z"/>
<path d="M79.3 86.4l.1 .1v-.2zM79.4 86.3l.2 .1-.2 .1zM79.4 86.3l.2 .1v-.1z"/>
<path d="M79.4 86v.2h.2zM79.4 86h.2v.2zM79.4 86h.2v-.2z"/>
<path d="M79.3 86.1l.1 .2v-.2zM79.3 86.1l.1 .2h-.2zM79.2 86.3l.1 .1 .1-.1z"/>
<path d="M79.4 85.8v.2l.2-.2zM79.3 85.9l.1-.1v.2zM79.3 85.9l-.1 .1h.2z"/>
<path d="M79.6 86.1l-.2 .2h.2zM79.4 86.1h.2l-.2 .2z"/>
<path d="M87.8 87.3l-.1 .2 .2-.1zM87.7 87.5l.2-.1-.1 .2zM87.9 87.4l-.1 .2 .1 .1z"/>
<path d="M87.9 87.4v.3l.2-.1zM87.9 87.4h.2v.2zM87.9 87.4h.2v-.1z"/>
<path d="M87.9 87.2v.2l.2-.1zM87.8 87.3l.1-.1v.2z"/>
<path d="M89.3 87.9l-.1 .2h.3zM89.2 88.1h.3l-.2 .1zM89.3 88.2l.2 .1v-.2z"/>
<path d="M89.5 88.1v.2l.1-.1zM89.5 88.1l.2-.1-.1 .2z"/>
<path d="M89.6 87.9l-.1 .2 .2-.1zM89.5 87.9h.1l-.1 .2zM89.3 87.9l.2 .2v-.2z"/>
<path d="M93.9 93.2l-.2 .1 .2 .1zM93.9 93.2l.1 .1-.1 .1z"/>
<path d="M93.7 93l.2 .2v-.3zM93.7 93l.2 .2h-.3zM93.6 93.2l.1 .1 .2-.1z"/>
<path d="M93.9 93.2l.1 .1 .1-.1zM94 93l.1 .2h-.2zM93.9 92.9v.3l.1-.2z"/>
<path d="M96.6 92.5v.2l.2-.1zM96.6 92.7l.2-.1-.2 .2z"/>
<path d="M96.8 92.6l-.2 .2h.2zM96.8 92.6l.1 .1-.1 .1zM96.8 92.6l.1 .1 .1-.1z"/>
<path d="M96.9 92.4l-.1 .2h.2zM96.7 92.4h.2l-.1 .2zM96.6 92.5l.2 .1-.1-.2z"/>
<path d="M102.3 84.7l.1 .2 .1-.2zM102.5 84.7v.2h-.1zM102.5 84.7v.2l.2-.1z"/>
<path d="M102.4 84.5l.1 .2 .1-.2zM102.3 84.6l.1-.1 .1 .2zM102.3 84.6v.1h.2z"/>
<path d="M102.5 84.7l.2 .1v-.1zM102.6 84.5l.1 .2h-.2z"/>
<path d="M102.9 83.6l.1 .1 .1-.1zM103 83.7l.1-.1v.2z"/>
<path d="M103.1 83.6v.2l.2-.1zM103.1 83.6h.2v.1zM103.3 83.4l-.2 .2h.2z"/>
<path d="M103.1 83.4v.2l.2-.2zM103 83.4h.1v.2zM103 83.4l-.1 .2h.2z"/>
<path d="M145.2 98.2v.2l.2-.2zM145.2 98.4l.2-.2v.3zM145.4 98.2v.3l.1-.1z"/>
<path d="M145.2 98.1l.2 .1v-.2zM145.2 98.1l.2 .1h-.2z"/>
<path d="M145.4 98.2l.1 .2 .1-.2zM145.4 98.2l.1-.1 .1 .1zM145.4 98v.2l.1-.1z"/>
<path d="M193.1 98.1v.1h.2zM193.1 98.2h.2l-.2 .2zM193.3 98.2l-.2 .2 .2 .1z"/>
<path d="M193.3 98.2v.3l.1-.1zM193.3 98.2h.2l-.1 .2z"/>
<path d="M193.3 98.2h.2l-.1-.1zM193.3 98l.1 .1-.1 .1zM193.1 98.1l.2 .1v-.2z"/>
<path d="M145.2 101.8v.2l.2-.2zM145.2 102l.2-.2v.3zM145.4 101.8v.3l.1-.1z"/>
<path d="M145.2 101.7l.2 .1v-.2zM145.2 101.7l.2 .1h-.2z"/>
<path d="M145.4 101.8l.1 .2 .1-.2zM145.5 101.7l.1 .1h-.2zM145.4 101.6v.2l.1-.1z"/>
<path d="M153.9 101.8l.1 .2 .1-.2zM154 102l.1-.2v.3zM154.1 101.8v.3l.2-.1z"/>
<path d="M154 101.7l-.1 .1h.2zM153.9 101.8h.2l-.1 .2zM154 102l.1 .1v-.3z"/>
<path d="M154.1 101.8v.3l.2-.1zM154.1 101.8h.2v.2z"/>
<path d="M154 101.7l.1 .1v-.2zM154 101.7l.1 .1h-.2z"/>
<path d="M154.1 101.8l.2 .2v-.2zM154.1 101.8l.2-.1v.1zM154.1 101.6v.2l.2-.1z"/>
<path d="M154.3 101.7l-.2 .1h.2zM154.1 101.6l.2 .1-.2 .1zM154 101.7l.1 .1v-.2z"/>
<path d="M167 101.8v.2l.2-.2zM167 102l.2-.2v.3zM167.2 101.8v.3l.1-.1z"/>
<path d="M167 101.7v.1h.2zM167 101.8h.2l-.2 .2zM167 102l.2 .1v-.3z"/>
<path d="M167.2 101.8v.3l.1-.1zM167.2 101.8h.2l-.1 .2z"/>
<path d="M167 101.7l.2 .1v-.2zM167 101.7l.2 .1h-.2z"/>
<path d="M167.2 101.8l.1 .2 .1-.2zM167.3 101.7l.1 .1h-.2zM167.2 101.6v.2l.1-.1z"/>
<path d="M167.3 101.7l-.1 .1h.2zM167.2 101.6l.1 .1-.1 .1zM167 101.7l.2 .1v-.2z"/>
<path d="M184.4 101.8v.2l.2-.2zM184.4 102l.2-.2v.3zM184.6 101.8v.3l.1-.1z"/>
<path d="M184.4 101.7v.1h.2zM184.4 101.8h.2l-.2 .2zM184.4 102l.2 .1v-.3z"/>
<path d="M184.6 101.8v.3l.1-.1zM184.6 101.8h.2l-.1 .2z"/>
<path d="M184.4 101.7l.2 .1v-.2zM184.4 101.7l.2 .1h-.2z"/>
<path d="M184.6 101.8l.1 .2 .1-.2zM184.7 101.7l.1 .1h-.2zM184.6 101.6v.2l.1-.1z"/>
<path d="M184.7 101.7l-.1 .1h.2zM184.6 101.6l.1 .1-.1 .1zM184.4 101.7l.2 .1v-.2z"/>
<path d="M193.1 101.7v.1h.2zM193.1 101.8h.2l-.2 .2zM193.1 102l.2 .1v-.3z"/>
<path d="M193.3 101.8v.3l.1-.1zM193.3 101.8h.2l-.1 .2z"/>
<path d="M193.4 101.7l-.1 .1h.2zM193.3 101.6l.1 .1-.1 .1zM193.1 101.7l.2 .1v-.2z"/>
</g>
<!-- layer: VEREDA-TOP -->
<path d="M100 4.2l4 79.4 4.2-1.6 .4 7.7-4.9 6.8-5.4-.7-26.7 36.9M110.2 4.2l3.4 69.1a1.93 1.93 0 0 0 1.4 1.7 1.93 1.93 0 0 0 2.1-.7M163 4.2l-44.7 60.3 3.9 2.9-5.1 6.9M184.8 4.2l-92.9 128.5" fill="none" stroke="#000" stroke-width=".21"/>
<!-- layer: TEXTURA -->
<g fill="#000" stroke="#000" stroke-width=".15">
<path d="M93 45.8h.5v.2zM94.2 44.9l.7-.4 .9 .4zM96.4 45.7h.8zM116 44.6h.6v.1zM117.3 43.7l.6-.4 .9 .4zM119.5 44.5h.8z"/>
<path d="M92.8 46h.7l-.5-.2zM92.8 46h.7h-.8z"/>
<path d="M93.1 45.7l.4 .1v-.1zM93 45.8l.1-.1 .4 .1z"/>
<path d="M93.3 45.6l.2 .1 .1-.1zM93.3 45.6l.2 .1h-.4z"/>
<path d="M93.4 45.5l.2 .1v-.1zM93.3 45.6l.1-.1 .2 .1z"/>
<path d="M93.6 45.4v.1l.2-.1zM93.4 45.5l.2-.1v.1z"/>
<path d="M93.7 45.3l.1 .1 .1-.1zM93.6 45.4l.1-.1 .1 .1z"/>
<path d="M93.9 45.2v.1l.2-.1zM93.7 45.3l.2-.1v.1z"/>
<path d="M94.1 45.1v.1l.2-.1zM93.9 45.2l.2-.1v.1z"/>
<path d="M94.1 45l.2 .1 .3-.1zM94.1 45.1v-.1l.2 .1z"/>
<path d="M94.2 44.9h.7zM94.2 44.9h1z"/>
<path d="M94.2 44.9h.7zM94.1 45h.5z"/>
<path d="M95.2 44.9h.6zM95.2 44.9h.6z"/>
<path d="M95.2 44.9l.6 .1zM95.2 44.9l.6 .1z"/>
<path d="M95.5 45h.4zM95.5 45h.4z"/>
<path d="M95.7 45l.4 .2zM95.7 45l.4 .2z"/>
<path d="M96 45.2h.3zM96 45.2h.3z"/>
<path d="M96.1 45.2l.4 .1zM96.1 45.2l.4 .1z"/>
<path d="M96.2 45.3l.5 .2zM96.2 45.3l.5 .2h-.4z"/>
<path d="M96.3 45.5h.6zM96.3 45.5h.6h-.5z"/>
<path d="M96.4 45.7h.4zM96.4 45.7h.4z"/>
<path d="M96.4 45.5l.7 .2-.2-.2zM96.4 45.5l.7 .2h-.7z"/>
<path d="M96.4 45.7h.8zM96.4 45.7h.8z"/>
<path d="M115.9 44.7h.7l-.6-.1zM115.9 44.7h.7z"/>
<path d="M116.2 44.5l.4 .1v-.1zM116 44.6l.2-.1 .4 .1z"/>
<path d="M116.3 44.4l.3 .1 .1-.1zM116.3 44.4l.3 .1h-.4z"/>
<path d="M116.5 44.3l.2 .1 .1-.1zM116.3 44.4l.2-.1 .2 .1z"/>
<path d="M116.7 44.1l.1 .2v-.2zM116.5 44.3l.2-.2 .1 .2z"/>
<path d="M116.8 44.1h.2zM116.7 44.1h.1z"/>
<path d="M117 43.9v.2l.2-.2zM116.8 44.1l.2-.2v.2z"/>
<path d="M117.1 43.8l.1 .1 .2-.1zM117 43.9l.1-.1 .1 .1z"/>
<path d="M117.3 43.8h.1h.3zM117.1 43.8h.2h.1z"/>
<path d="M117.3 43.7h.7zM117.3 43.7h1z"/>
<path d="M117.3 43.7h.7zM117.3 43.8h.4z"/>
<path d="M118.3 43.7h.5zM118.3 43.7h.5z"/>
<path d="M118.3 43.7l.6 .1zM118.3 43.7l.6 .1z"/>
<path d="M118.6 43.8h.4zM118.6 43.8h.4z"/>
<path d="M118.8 43.8l.4 .1zM118.8 43.8l.4 .1z"/>
<path d="M119 43.9l.4 .1zM119 43.9l.4 .1z"/>
<path d="M119.2 44l.3 .1zM119.2 44l.3 .1z"/>
<path d="M119.3 44.1l.5 .1zM119.3 44.1l.5 .1h-.4z"/>
<path d="M119.4 44.2l.6 .1zM119.4 44.2l.6 .1z"/>
<path d="M119.5 44.5h.4zM119.5 44.5h.4z"/>
<path d="M119.5 44.3l.7 .1-.2-.1zM119.5 44.3l.7 .1h-.7z"/>
<path d="M119.5 44.4l.8 .1zM119.5 44.4l.8 .1z"/>
</g>
<!-- layer: TITULOS -->
<circle cx="252.1" cy="45.3" r="29.3" fill="none" stroke="#000" stroke-width=".55"/>
<!-- layer: MANZANEO -->
<g fill="#000" stroke="#000" stroke-width=".15">
<path d="M250.8 43.9h1.8v.5zM250.8 43.7h1.5zM252.4 43.9h.2zM252.6 44.4h.8zM252.6 43.7h.6zM253.5 44.2h.8zM253.6 44.3h.1zM253.4 43.7l.9-.1z"/>
<path d="M250.8 43.9l.1 .5h1.7zM250.9 44.4h1.7l-1.7 .2z"/>
<path d="M250.8 43.7l1.6 .2-.1-.2zM250.8 43.7l1.6 .2h-1.6zM250.8 43.9h1.6zM250.8 43.9h1.6z"/>
<path d="M252.6 43.9h.6zM252.6 43.9h.6z"/>
<path d="M252.6 44.4h.7zM252.6 44.4h.7z"/>
<path d="M252.6 43.7l.6 .2v-.2zM252.6 43.7l.6 .2h-.6zM252.6 43.9h.6zM252.6 43.9h.6z"/>
<path d="M252.6 44h.8zM252.6 44h.9z"/>
<path d="M252.6 44l.8 .4v-.4zM252.6 44l.8 .4h-.8z"/>
<path d="M253.6 44.3h.1zM253.6 44.3h.1zM253.6 44.3h.1zM253.6 44.3h.2z"/>
<path d="M253.6 44.3h.4zM253.6 44.3h.2z"/>
<path d="M253.6 44.2h.6zM253.6 44.2h.7z"/>
<path d="M253.6 44.2h.6zM253.6 44.2l.4 .1z"/>
<path d="M253.4 43.7l.9 .2v-.2zM253.4 43.7l.9 .2h-.9z"/>
<path d="M253.4 43.9h.9zM253.2 43.9h1.1z"/>
<path d="M252.6 43.9l1.7 .1v-.1zM252.6 43.9l1.7 .1h-1.7z"/>
<path d="M253.5 44l.8 .2v-.2zM253.5 44l.8 .2h-.8zM253.5 44.2h.8z"/>
<path d="M253.6 44.2h.7zM253.6 44.2h.7zM253.6 44.2h.7zM253.6 44.2h.7z"/>
</g>
<!-- layer: LOTE -->
<g fill="none" stroke="#000" stroke-width=".17">
<path d="M251.6 48.5l-7.6 29.6h25.2"/>
<circle cx="251.6" cy="44.8" r="3.7"/>
</g>
<!-- layer: MUROS -->
<path d="M139.7 111.9h14.4v.4h13.1M167.1 112.3a87.3 87.3 0 0 1 17.4 0M198.9 111.9h-14.3v.4" fill="none" stroke="#000" stroke-width=".51"/>
<!-- layer: 0 -->
<path d="M9.9 .8h277.5v208.4h-277.5zM93.3 150.2h126.5" fill="none" stroke="#000" stroke-width=".25"/>
<text font-size="6.2" x="263.9" y="182">U.-01</text>
<text font-size="5.1" x="191.8" y="8.5" transform="rotate(171 191.8 8.5)">N</text>
<g font-size="4">
<text x="107.1" y="25.8" transform="rotate(88 107.1 25.8)">CALLE 2</text>
<text x="154.4" y="73.3">PARQUE</text>
<text x="154.4" y="79.3">CENTRAL</text>
<text x="106.1" y="105.8" transform="rotate(-56 106.1 105.8)">AVENIDA 1</text>
</g>
<g font-size="2.9">
<text x="238.5" y="90.3">LOCALIZACION</text>
<text x="240.8" y="110">UBICACION:</text>
<text x="156.3" y="124.7">SECCION A-A</text>
<text x="21.3" y="128">PLANO DE UBICACION</text>
<text x="160.1" y="129.1">CALLE 2</text>
<text x="31" y="137.7">CUADRO</text>
<text x="47.6" y="137.7">NORMATIVO</text>
<text x="130.5" y="138.2">CUADRO DE AREAS (m2)</text>
</g>
<g font-size="2.2">
<text x="22.2" y="149.5">PARAMETROS</text>
<text x="51.3" y="149.5">NORMATIVO</text>
<text x="73.5" y="149.5">PROYECTO</text>
</g>
<g font-size="1.8">
<text x="144.8" y="111.3" transform="rotate(-90 144.8 111.3)">LIMITE</text>
<text x="147" y="110.9" transform="rotate(-90 147 110.9)">PROP.</text>
<text x="192.9" y="111.4" transform="rotate(-90 192.9 111.4)">LIMITE</text>
<text x="195" y="111" transform="rotate(-90 195 111)">PROP.</text>
<text x="139.1" y="114.7">LOTE</text>
<text x="157.2" y="114.5">BERMA</text>
<text x="173" y="114.4">PISTA</text>
<text x="184.8" y="114.4">VEREDA</text>
<text x="194.8" y="114.4">LOTE</text>
<text x="221.7" y="135">FIRMA DEL ADMINISTRADO</text>
<text x="94.7" y="147.1">PISOS O NIVELES</text>
<text x="111.8" y="148.4">DECLARATORIA DE FABRICA</text>
<text x="116.2" y="146.1">EXISTENTE CON</text>
<text x="138.1" y="148.9">DEMOLICIÓN (**)</text>
<text x="141.9" y="144.7">LICENCIA DE EDIFICACION</text>
<text x="156.3" y="149">AMPLIACIÓN</text>
<text x="171.8" y="149.5">NO EJECUTADA</text>
<text x="175" y="144.7">CONFORMIDAD DE OBRA</text>
<text x="175.7" y="147.7">AREA</text>
<text x="189.4" y="149">AMPLIACIÓN</text>
<text x="206.6" y="147">SUB TOTAL</text>
<text x="221.7" y="148.2">FIRMA Y SELLO DEL PROFESIONAL</text>
<text x="15.5" y="155.8">USO</text>
<text x="15.6" y="159">% AREA LIBRE MINIMA</text>
<text x="94.2" y="159.3">(****)</text>
<text x="221.7" y="159.3">PROYECTO</text>
<text x="15.6" y="162.5">ALTURA DE EDIFICACION MAXIMA</text>
<text x="34.6" y="166.4">FRONTAL</text>
<text x="94.2" y="162.7">AREA PARCIAL</text>
<text x="94.2" y="166.1">AREAS NO COMPUTABLES</text>
<text x="15.7" y="169.2">RETIRO</text>
<text x="94.2" y="169.4">CISTERNA</text>
<text x="94.2" y="172.7">TANQUE ELEVADO</text>
<text x="221.7" y="169.3">PLANO</text>
<text x="262.6" y="169.5">LAMINA</text>
<text x="15.4" y="179.4">AREA DE LOTE MINIMO NORMATIVO</text>
<text x="15.7" y="176">ALINEAMIENTO DE FACHADA</text>
<text x="94.2" y="176.1">ESTRUCTURA SOL Y SOMBRA</text>
<text x="94.2" y="179.5">AREA TECHADA TOTAL</text>
<text x="221.7" y="179.5">ESCALA</text>
<text x="241.6" y="179.5">FECHA</text>
<text x="15.4" y="182.7">FRENTE MINIMO NORMATIVO</text>
<text x="94.2" y="182.9">AREA DEL TERRENO</text>
<text x="15.4" y="186.3">N° ESTACIONAMIENTO :</text>
<text x="94.2" y="186.4">AREA LIBRE</text>
<text x="206.5" y="186.1">(</text>
<text x="208.5" y="186.1">) %</text>
<text x="15.5" y="192.9">(*) PARA EDIFICACIONES NUEVAS CONSIGNAR INFORMACIÓN SOLO EN ESTA COLUMNA</text>
<text x="15.5" y="196.8">(**) PARA EL CALCULO DE AREA SUBTOTAL SE RESTA EL AREA A DEMOLER</text>
<text x="15.5" y="201.1">(***) PARA REMODELACIÓN NO SE SUMA EL AREA SUB TOTAL</text>
<text x="15.5" y="205.3">(****) DETALLAR EL AREA ACUMULADA (PISOS SUPERIORES, SOTANOS, SEMISOTANOS, ETC.) EN EL RUBRO B OBSERVACIONES DEL FUE</text>
</g>
<g font-size="1.6">
<text x="238.3" y="93.1">ESCALA 1/5,000</text>
<text x="182.6" y="124.6">ESCALA 1/250</text>
<text x="21.4" y="130.7">ESCALA 1/500</text>
<text x="34.5" y="172.4">POSTERIOR</text>
<text x="34.5" y="169.2">LATERAL</text>
</g>
<g font-size="1.5">
<text x="224.9" y="98.7">ZONIFICACION:</text>
<text x="224.7" y="104.7">AREA ESTRUCTURACION URBANA :</text>
<text x="266.5" y="104.5">III</text>
<text x="221.7" y="112.4">DEPARTAMENTO</text>
<text x="221.7" y="117.7">DISTRITO</text>
<text x="221.7" y="115.3">PROVINCIA</text>
<text x="221.5" y="126">N° DEL INMUEBLE</text>
<text x="221.7" y="120.6">URBANIZACION</text>
<text x="221.7" y="123.1">NOMBRE DE LA VIA</text>
<text x="221.6" y="128.4">MANZANA</text>
<text x="221.7" y="131.2">LOTE</text>
</g>
<g font-size="1.3">
<text x="82.5" y="59.6">CM</text>
<text x="79.6" y="61.4">RESTAURENTE</text>
<text x="79.6" y="62.8">h= 3 PISOS</text>
<text x="29.3" y="74.2">VIV. MULTIFAM.</text>
<text x="30.6" y="76.1">h= 18 PISOS</text>
<text x="32.4" y="72.4">RDMA</text>
<text x="87.7" y="82.4">EDIFICACION</text>
<text x="87.7" y="83.8">h= 3 PISOS</text>
<text x="77.2" y="95.3">COMERCIO</text>
<text x="79.5" y="93.6">CM</text>
<text x="77.2" y="96.7">h= 3 PISOS</text>
<text x="27.2" y="108.7">AREA TECHADA 1° PISO</text>
<text x="27.2" y="113.5">AREA TECHADA 2° PISO</text>
</g>
<g font-size="1.2">
<text x="245.1" y="77.8">AVENIDA 1 N°560</text>
<text x="245.1" y="80.5">DISTRITO DE MIRAFLORES</text>
<text x="245.1" y="79.1">URB. COMUNIDAD SAN MIGUEL DE MIRAFLORES</text>
</g>
<g font-size="1.1">
<text x="94.3" y="46.3" transform="rotate(-5 94.3 46.3)">A</text>
<text x="117.4" y="45" transform="rotate(-5 117.4 45)">A</text>
</g>
<g font-size=".9">
<text x="99.8" y="47.6" transform="rotate(-3 99.8 47.6)">3.00</text>
<text x="103.5" y="47.4" transform="rotate(-3 103.5 47.4)">4.50</text>
<text x="108.5" y="47.2" transform="rotate(-3 108.5 47.2)">6.00</text>
<text x="112.9" y="46.9" transform="rotate(-3 112.9 46.9)">3.00</text>
<text x="51.8" y="60.1" transform="rotate(-3 51.8 60.1)">17.18</text>
<text x="64.6" y="65.3" transform="rotate(83 64.6 65.3)">7.60</text>
<text x="80.1" y="67.3" transform="rotate(-1 80.1 67.3)">39.50</text>
<text x="103.3" y="71.6" transform="rotate(87 103.3 71.6)">6.00</text>
<text x="41.1" y="78.8" transform="rotate(-88 41.1 78.8)">29.15</text>
<text x="103.6" y="78.6" transform="rotate(87 103.6 78.6)">8.40</text>
<text x="69.7" y="87.7" transform="rotate(-2 69.7 87.7)">15.60</text>
<text x="80.2" y="85.5" transform="rotate(90 80.2 85.5)">.30</text>
<text x="82.7" y="87.4" transform="rotate(-1 82.7 87.4)">11.40</text>
<text x="90.8" y="89.1" transform="rotate(43 90.8 89.1)">8.50</text>
<text x="98.3" y="89.2" transform="rotate(-54 98.3 89.2)">10.10</text>
<text x="52.9" y="90.7" transform="rotate(-15 52.9 90.7)">20.82</text>
<text x="148.8" y="101.1">3.00</text>
<text x="159.7" y="101.1">4.50</text>
<text x="168.1" y="97.5">16.50</text>
<text x="175" y="101.1">6.00</text>
<text x="188" y="101.1">3.00</text>
</g>
</svg>
